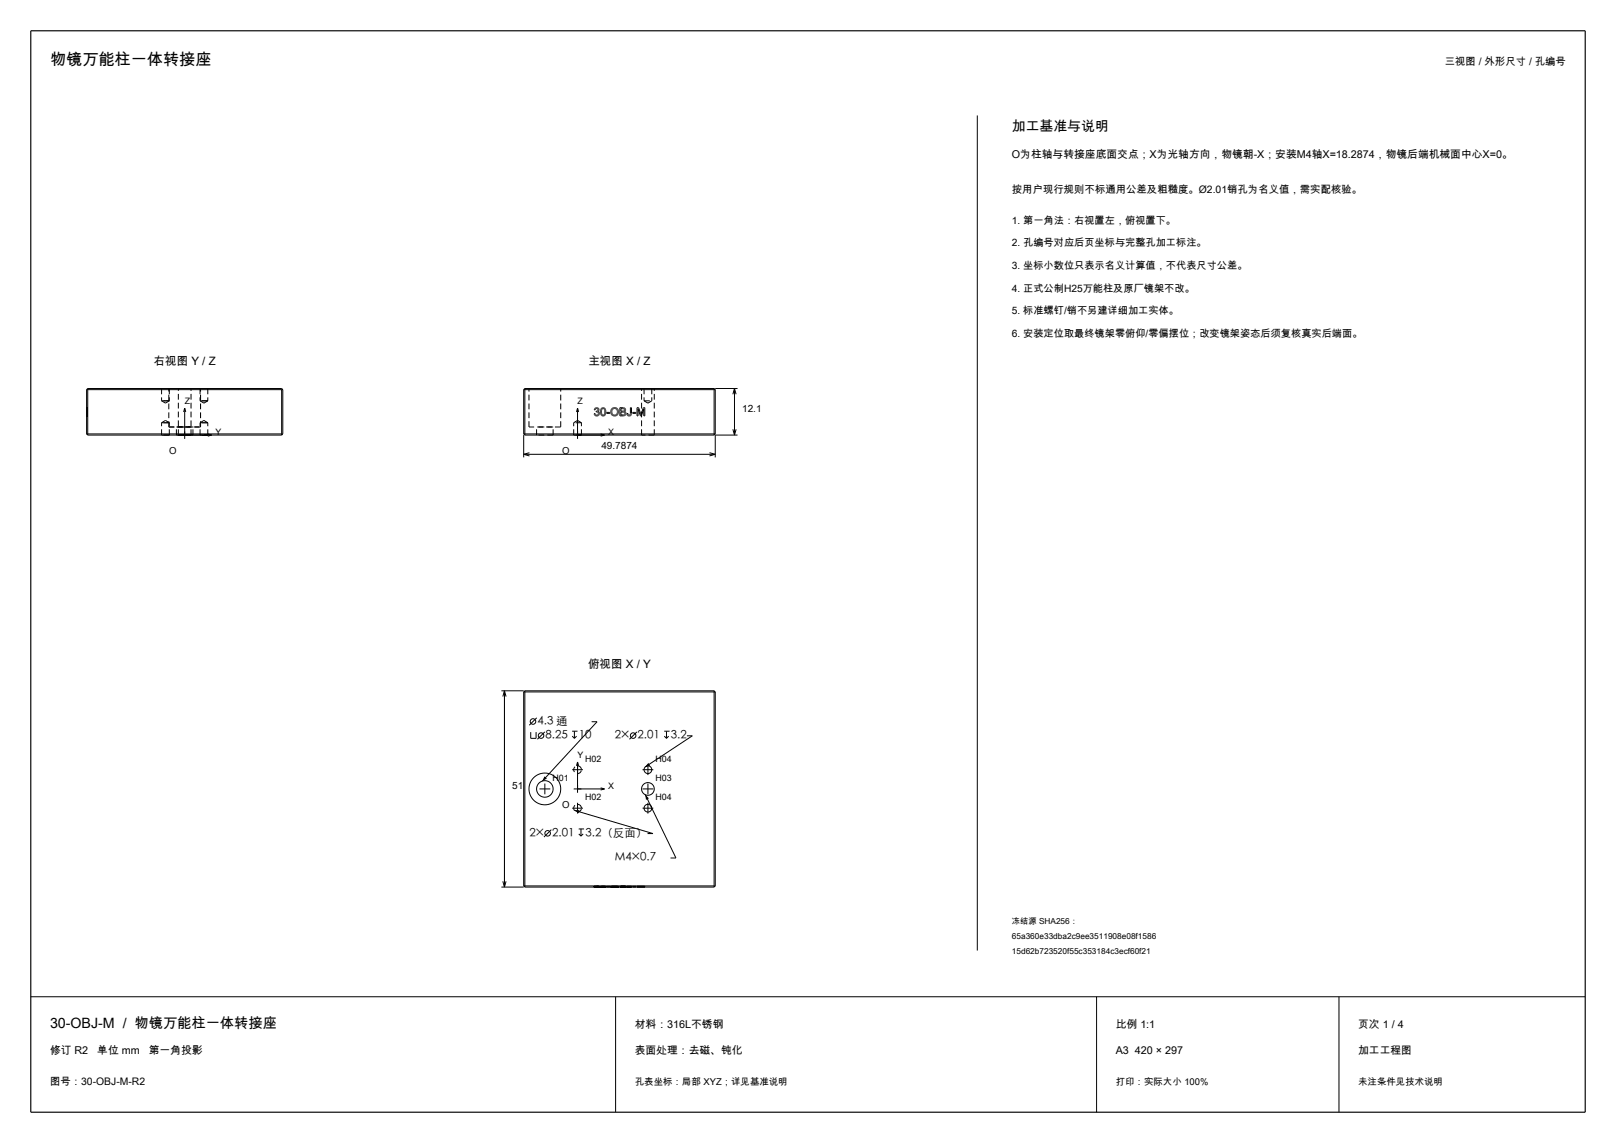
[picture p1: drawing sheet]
<svg xmlns="http://www.w3.org/2000/svg" width="420mm" height="297mm" viewBox="0 0 420 297" stroke-linecap="round" stroke-linejoin="round" font-family="sans-serif">
<path d="M8 8h404v281h-404z" fill="none" stroke="#000" stroke-width=".3"/>
<g fill="none" stroke="#000" stroke-width=".26">
<path d="M254 30v217M22.5 101.2h51M22.5 112.7h51M22.5 101.2v11.5M22.5 112.7l.3 .3M22.8 113h50.4M22.8 100.9h50.4M22.8 100.9l-.3 .3M22.8 100.9v12.1M48 106.1v8M48 106.1l-.3 1M48 106.1l.3 1"/>
<path d="M54 112.8l1 .2-1 .3M73.2 100.9v12.1M73.2 100.9l.3 .3M73.5 101.2v11.5M73.5 112.7l-.3 .3M136.1 101.2v11.5M136.1 113v5.9M136.1 101.2h49.8M136.1 112.7h49.8M136.1 112.7l.3 .3M136.1 118.1h49.8M136.1 118.1l1.5 .4"/>
<path d="M136.4 100.9v12.1M136.4 100.9l-.3 .3M136.4 113h49.2M136.4 100.9h49.2M137.6 117.6l-1.5 .5M150.1 106.1v8M150.1 106.1l-.3 1M150.1 106.1l.3 1M154.4 107.5l.3 .1M154.4 107.5v.1M154.4 107.6h.1M154.4 107.6v.1"/>
<path d="M154.4 107.7h.1M154.5 107.7v.1M154.5 106.3l-.1 .2h.3M154.5 107.8h.1M154.5 106.3h.1M154.5 106.2v.1M154.5 107.8l.1 .1M154.5 106.2h.1M154.6 107.9h.1M154.6 106.2h.1M154.6 106.1v.1M154.6 107.9v.1"/>
<path d="M154.6 108h.1M154.7 106.1h-.1M154.7 106.1h.1M154.7 108h.1M154.7 107.6h.1M154.7 106.5h.1M154.7 107.6l.1 .1M154.7 106h.1M154.8 106.3l-.1 .2M154.8 106h-.1M154.8 107.7v.1M154.8 106.3h.1"/>
<path d="M154.8 106h.1M154.8 107.8h.1M154.8 108v.1M154.8 106.2v.1M154.9 107.8h.1M154.9 108.1h.1M154.9 106h-.1M154.9 106.2h.1M154.9 107.8v.1M154.9 105.9h.1M154.9 107.9h.1M155 108.1h.1"/>
<path d="M155 106.2h-.1M155 107.9h.1M155 106.8l-.1 .3 .2-.1M155 106.1v.1M155 106.8h.1M155 106.1h.1M155.1 108.1h.1M155.1 105.9h.1M155.1 105.9h-.2M155.1 106.8h-.1M155.1 106.1h-.1M155.1 106.1h.1"/>
<path d="M155.1 107h.1M155.1 106.8h.1M155.1 105.9l.2 .1M155.1 107.9h.1M155.2 106.1v.1M155.2 107.9h-.1M155.2 106.2h.1M155.2 107h.1M155.2 108.1h-.1M155.2 108.1h.1M155.2 107l.1 .1M155.3 106.2h.1"/>
<path d="M155.3 107.9h-.1M155.3 106.8h-.2M155.3 108.1h-.1M155.3 107.1h.1M155.3 107.8v.1M155.3 108.1h.1M155.3 106.7h.1M155.3 106h.1M155.3 107.8h.1M155.3 106.2l.1 .1M155.4 106.3h.1M155.4 106h.1"/>
<path d="M155.4 107.8h-.1M155.4 108.1h-.1M155.4 106.7h.1M155.4 106.6v.1M155.4 107.8h.1M155.4 108v.1M155.4 106.9l.1 .1M155.4 106.3v.1M155.4 107.1v.1M155.4 106.6h.1M155.4 106.4h.1M155.4 106.5v.1"/>
<path d="M155.4 106.4v.1M155.4 107.7v.1M155.4 106.5h.1M155.4 108h.1M155.4 107.2h.1M155.4 106.9h.1M155.5 107.7h-.1M155.5 107.2h.1M155.5 108h-.1M155.5 106v.1M155.5 106.9h-.1M155.5 107.7h.1"/>
<path d="M155.5 107.2v.2M155.5 108h.1M155.5 107.6v.1M155.5 106.1h.1M155.5 106.9h.1M155.5 107.6h.1M155.5 107.5v.1M155.5 107.4v.1M155.5 106.8v.1M155.5 107h.1M155.6 106.1v.1M155.6 106.8h-.1"/>
<path d="M155.6 107h.1M155.6 107.9l-.1 .1M155.6 106.8h.1M155.6 106.2h.1M155.6 106.2l.1 .1M155.6 107l.1 .1M155.6 107.9h.1M155.7 106.3h.1M155.7 107.8l-.1 .1M155.7 106.6l-.1 .1M155.7 107.1h.1M155.7 106.3v.1"/>
<path d="M155.7 106.6h.1M155.7 106.4h.1M155.7 107.8h.1M155.7 106.5v.1M155.7 106.4v.1M155.7 106.5h.1M155.7 107.1v.1M155.7 107.7v.1M155.7 107.7h.1M155.7 107.2h.1M155.8 107.7h-.1M155.8 107.7h.1"/>
<path d="M155.8 107.2v.1M155.8 107.6h.1M155.8 107.3v.1M155.8 107.5v.1M155.8 107.5h.1M155.8 107.4h.1M155.8 107.4v.1M156.1 112.8l1 .2-1 .3M156.1 107.6l.1 .1M156.2 107.7v.1M156.2 107.8h.1M156.2 107.8l.1 .1"/>
<path d="M156.3 107.9h.1M156.3 106.1l-.2 .7v.8M156.3 107.9v.1M156.3 106.1h.1M156.3 107.3v.1M156.3 108h.1M156.3 106.7v.6M156.3 107.4l.1 .2M156.3 106.7h.1M156.4 106.6l-.1 .1M156.4 108h.1M156.4 106.1h-.1"/>
<path d="M156.4 106.5v.1M156.4 107.6h.1M156.4 106.5h.1M156.4 106.4v.1M156.4 106v.1M156.4 107.6v.1M156.4 107.7h.1M156.4 106.3v.1M156.5 108h.1M156.5 107.7v.1M156.5 106.3h-.1M156.5 108v.1"/>
<path d="M156.5 107.8h.1M156.5 106.3h.1M156.5 106h-.1M156.5 106.2v.1M156.5 108.1h.1M156.5 106h.1M156.6 107.8h.1M156.6 106.2h.1M156.6 108.1h.1M156.6 107.8v.1M156.6 107.9h.1M156.7 107.9h.1"/>
<path d="M156.7 108.1h.1M156.7 106.1v.1M156.7 106.1h.1M156.8 106.1h.1M156.8 105.9h.1M156.8 105.9l-.3 .1M156.8 106.1v.1M156.8 107.9h.1M156.8 108.1h.1M156.8 106.2h.1M156.9 105.9l.1 .1M156.9 106.2h.1"/>
<path d="M156.9 107.9h.1M156.9 107.8h.1M157 106h.1M157 106.2h.1M157 107.8h-.1M157 106.3h.1M157 107.8h.1M157 108l-.2 .1M157.1 106h.1M157.1 106.3v.1M157.1 107.7l-.1 .1M157.1 108h-.1"/>
<path d="M157.1 106.4h.1M157.1 107.7h.1M157.1 107.6v.1M157.1 108h.1M157.1 106.4v.1M157.1 107.6h.1M157.1 106l.1 .1M157.1 106.5l.1 .2M157.2 106.7h.1M157.2 107.4l-.1 .2M157.2 106.7v.6M157.2 107.3v.1"/>
<path d="M157.2 106.1h.1M157.2 106.1v.1M157.2 106.2h.1M157.3 106.2h.1M157.3 107.8l-.2 .2M157.3 106.2v.1M157.3 107.8h.1M157.3 106.3h.1M157.3 106.3l.1 .1M157.4 106.4v.1M157.4 106.5h.1M157.4 106.5l-.1 1.3"/>
<path d="M157.7 107.2h.8v.2h-.8zM158.7 106.7l.2 1M158.8 106.7h-.1M158.8 106.5v.2M158.9 106.4l-.1 .1M158.9 106.3v.1M158.9 107.7h.1M158.9 106.3h.1M159 107.7v.1M159 107.8h.1M159 107.1v.1M159 106.9v.2"/>
<path d="M159 107.2v.1M159 106.9h.1M159 107.3h.1M159 107.8l.1 .1M159 107.3l.1 .1M159 106.7v.2M159.1 106.7h-.1M159.1 107.4h.1M159.1 107.9l.1 .1M159.1 107.4v.1M159.1 107.5h.1M159.1 106.5v.2"/>
<path d="M159.1 106.5h.1M159.1 107.5l.1 .1M159.2 106.1l-.3 .2M159.2 107.6h.1M159.2 107.6v.1M159.2 106v.1M159.2 108h.1M159.2 107.7h.1M159.3 106.3l-.2 .2M159.3 108h.1M159.3 107.7h.1M159.3 106.3h.1"/>
<path d="M159.3 107.7l.1 .1M159.4 108h.1M159.4 106.2l-.1 .1M159.4 108v.1M159.4 106.2h.1M159.4 107.8h.1M159.4 108.1h.1M159.4 105.9l-.2 .1M159.5 107.8h.1M159.5 108.1h.1M159.5 105.9h-.1M159.5 106.2h-.1"/>
<path d="M159.5 106.2h.1M159.6 107.8h.1M159.6 106.2h-.1M159.6 107.8v.1M159.6 106.2h.1M159.6 107.9h.1M159.6 106.1v.1M159.7 107.9h.1M159.7 106.1h-.1M159.7 105.9h-.2M159.7 106.1h.1M159.7 105.9l.6 .1"/>
<path d="M159.7 105.9h.1M159.7 106.1l.2 .1M159.8 107.9h-.1M159.9 107.9h-.1M159.9 107.8v.1M159.9 107.8h.1M159.9 106.2h.1M160 106.2h.1M160 107.8h-.1M160.1 107.8h-.1M160.1 106.2h.1M160.1 106.2l.3 .4"/>
<path d="M160.1 107.7v.1M160.2 107.7h-.1M160.2 107.7h.1M160.3 107.6l-.1 .1M160.3 106v.1M160.3 108l-.8 .1M160.3 107.6h.1M160.3 106.1h.1M160.3 107.9v.1M160.3 107.5v.1M160.3 107.9h.1M160.3 107.5h.1"/>
<path d="M160.4 106.1h.1M160.4 107.9h-.1M160.4 107.5h-.1M160.4 107.4v.1M160.4 107.9h.1M160.4 106.6h.1M160.4 107.4h.1M160.4 106.6l.1 .5M160.4 107.3v.1M160.4 106.2h.1M160.4 107.2v.1M160.5 107.2h-.1"/>
<path d="M160.5 106.2h.1M160.5 107.1v.1M160.5 107.1h.1M160.5 107.8h-.1M160.5 107.8h.1M160.5 106.2v.1M160.5 106.3h.1M160.5 107.7v.1M160.6 107.7h-.1M160.6 106.3l.2 .6-.2 .7M160.6 107.6v.1M160.6 107.6h.1"/>
<path d="M162 107.1h-.6v.7h.6M162 107.1h.1M162.1 107.8h-.1M162.1 107.1h.1M162.1 106.2h-.7v.6h.7M162.1 106.2h.1M162.1 106.8h.1M162.1 108v.1M162.2 107.8h-.1M162.2 106.2h.1M162.2 106.8h-.1M162.2 107.8h.1"/>
<path d="M162.2 106.2v.1M162.2 106.8h.1M162.2 106l-1.1-.1v2.2h1M162.2 106h.1M162.2 107.1h.1M162.2 108h-.1M162.2 106.7v.1M162.2 106.3h.1M162.2 106.7h.1M162.3 106h.1M162.3 108h-.1M162.3 106.7h-.1"/>
<path d="M162.3 107.2h.1M162.3 106.3h.1M162.3 106.7h.1M162.3 107.7l-.1 .1M162.3 106.3v.1M162.3 108h.1M162.3 106.6v.1M162.3 106.4h.1M162.3 107.7h.1M162.3 106.6h.1M162.3 106.4v.1M162.3 106.5h.1"/>
<path d="M162.3 106.5v.1M162.3 107.2l.1 .1M162.3 106.9h.1M162.4 107.7h-.1M162.4 106.9v.1M162.4 108h-.1M162.4 106v.1M162.4 107.6v.1M162.4 107.3h.1M162.4 107.6h.1M162.4 106.9h-.1M162.4 108h.1"/>
<path d="M162.4 106.1h.1M162.4 107h.1M162.4 107.3v.1M162.4 107.5v.1M162.4 107.5h.1M162.4 107.4h.1M162.4 107.4v.1M162.4 106.8v.1M162.5 106.1h.1M162.5 106.8h-.1M162.5 107.9l-.1 .1M162.5 107h.1"/>
<path d="M162.5 107.9h.1M162.5 106.2h.1M162.5 106.8h.1M162.5 107v.1M162.5 106.2l.1 .1M162.5 106.7v.1M162.5 107.1h.1M162.5 106.7h.1M162.6 107.9h-.1M162.6 106.3h.1M162.6 106.7h-.1M162.6 107.8v.1"/>
<path d="M162.6 106.6v.1M162.6 107.1h.1M162.6 106.3v.1M162.6 106.6h.1M162.6 106.4h.1M162.6 106.4v.1M162.6 106.5v.1M162.6 107.1v.1M162.6 106.5h.1M162.6 107.2l.1 .1M162.6 107.8h.1M162.6 107.7v.1"/>
<path d="M162.7 107.6l-.1 .1M162.7 107.6h.1M162.7 107.3v.1M162.7 107.4h.1M162.7 107.5v.1M162.7 107.5h.1M162.7 107.4v.1M163 107.5v.1M163 107.5l.2-.1v.2M163 107.5h.1M163 107.6h.1M163 107.6v.1"/>
<path d="M163 107.7h.1M163 107.7v.1M163 107.8h.1M163 107.8v.1M163 107.9h.1M163.1 107.9h.1M163.1 107.9v.1M163.1 108h.1M163.2 108h.1M163.2 107.6h.1M163.2 107.6l.1 .1M163.2 108l.1 .1"/>
<path d="M163.3 108.1h.1M163.3 107.7v.1M163.3 107.8h.1M163.4 108.1h.1M163.4 107.8h.1M163.5 107.8h.1M163.5 108.1h.1M163.6 108.1h-.1M163.6 107.8h-.1M163.6 107.8h.1M163.7 107.8h-.1M163.7 107.8h.1"/>
<path d="M163.8 107.8h-.1M163.8 107.7v.1M163.8 108.1h-.2M163.8 107.7h.1M163.8 108v.1M163.8 107.6v.1M163.8 107.6h.1M164 107.9l-.2 .1M164 107.9h.1M164.1 107.8l-.1 .1M164.1 107.7v.1M164.1 107.6v.1"/>
<path d="M164.1 107.6h.1M164.1 107.6v-1.7h-.3v1.7M164.4 107.2h.8v.2h-.8zM165.6 105.9h.4l.6 1.9 .6-1.9h.4v2.2h-.3v-1.8l-.6 1.8h-.3l-.6-1.8v1.8h-.2zM184.4 117.6l1.5 .5M185.6 100.9v12.1M185.6 100.9l.3 .3M185.9 100.9h5.8M185.9 101.2v11.5M185.9 112.7l-.3 .3M185.9 118.1l-1.5 .4M190.5 111.6l.4 1.4"/>
<path d="M190.9 100.9v12.1M190.9 100.9l-.4 1.6M190.9 100.9l.4 1.6M191.3 111.6l-.4 1.4M191.7 113h-5.8v5.9M130.3 179.5h5.8M131.1 179.5v51M131.1 179.5l-.4 1.5M131.1 179.5l.4 1.5M136.1 179.8v50.4M136.1 179.8h49.8M136.4 179.5v51"/>
<path d="M136.4 179.5l-.3 .3M136.4 179.5h49.2M185.6 179.5v51M185.6 179.5l.3 .3M185.9 179.8v50.4M137.9 190.2v1.7h1.4v-1.7M139.5 186.5l-1.9 1.9M141.6 190.2l-1.9 1.9M148.7 190h1.4M148.7 191.3l.6 .6M149.3 190v1.9M149.9 191.3l-.6 .6"/>
<path d="M150.1 198v8M150.1 198l-.3 1M150.1 198l.3 1M153.8 187.5h1.4l-14.2 15.4M165.5 190.2l-1.9 1.9M168.4 198.6v2.8M172.6 190h1.4M172.7 191.3l.5 .6M173.2 190v1.9M173.8 191.3l-.6 .6M178.5 191.2h1.4l-12.2 8.1M140.2 205h2.8"/>
<path d="M141.6 203.6v2.8M143.3 215.6l-1.9 1.9M148.7 210h2.8M148.7 200h2.8M149.1 205h8M149.3 210.6l20.4 6h-1.4M150.1 208.6v2.8M150.4 215.4h1.4M150.4 216.7l.6 .6M151 215.4v1.9M151.6 216.7l-.6 .6M156.1 204.7l1 .3"/>
<path d="M157.1 205l-1 .3M167 205h2.8M167 210h2.8M167 200h2.8M167.7 206.5l8 16.4h-1.4M168.4 203.6v2.8M168.4 208.6v2.8M130.3 230.5h5.8M130.7 229l.4 1.5M131.5 229l-.4 1.5M136.1 230.2l.3 .3M136.1 230.2h49.8"/>
<path d="M136.4 230.5h49.2M185.9 230.2l-.3 .3M8 259h404M160 259v30M285 259v30M348 259v30"/>
<circle cx="138.5" cy="187.5" r=".72"/>
<circle cx="140.6" cy="191.1" r=".72"/>
<circle cx="164.6" cy="191.1" r=".72"/>
<circle cx="141.6" cy="205" r="2.15"/>
<circle cx="141.6" cy="205" r="4.1"/>
<circle cx="142.3" cy="216.5" r=".72"/>
<circle cx="168.4" cy="210" r="1"/>
<circle cx="168.4" cy="200" r="1"/>
<circle cx="168.4" cy="205" r="1.65"/>
</g>
<g fill="none" stroke="#000" stroke-width=".26" stroke-dasharray="1.5 .8" stroke-linecap="butt">
<path d="M22.5 107.6v-.1M22.5 107.7v-.1M22.5 107.8v-.1M22.5 107.9v-.1M22.5 108v-.1M22.5 108.1v-.1M22.5 108v.1M22.5 107.9v.1M22.5 107.8v.1M22.5 107.7v.1M22.5 107.6v.1M22.5 107.5v.1"/>
<path d="M22.5 107.4v.1M22.5 107.3v.1M22.5 107.2v.1M22.5 107.1v.1M22.5 107v.1M22.5 106.9v.1M22.5 106.8v.1M22.5 106.7v.1M22.5 106.6v.1M22.5 106.5v.1M22.5 106.4v.1M22.5 106.3v.1"/>
<path d="M22.5 106.2v.1M22.5 106.1v.1M22.5 106v.1M22.5 105.9v.1M22.5 106v-.1M22.5 106.1v-.1M22.5 106.2v-.1M22.5 106.3v-.1M22.5 106.4v-.1M22.5 106.5v-.1M22.5 106.6v-.1M22.5 106.7v-.1"/>
<path d="M22.5 106.8v-.1M22.5 107.1v-.3M22.5 107.1v-.1M22.5 107.2v-.1M22.5 107.3v-.1M22.5 107.4v-.1M22.5 107.5v-.1M22.5 106.9v-.1M22.5 107v-.1M22.5 107.2v.2M22.5 105.9v1.5M22.5 107.4v-1.5"/>
<path d="M22.5 108.1v-2.2M22.5 106.3v1.8M22.5 107.6v-.2M22.5 107.8v-.2M22.5 107.6v.2M22.5 107.4v.2M22.5 107.5h.2M22.5 107.6h.2M22.5 107.7h.2M22.5 107.8h.2M22.5 107.9h.2M22.5 108h.2"/>
<path d="M22.5 108.1h.2M22.5 107.4h.2M22.5 107.3h.2M22.5 107.2h.2M22.5 107.1h.2M22.5 107h.2M22.5 106.8h.2M22.5 106.7h.2M22.5 106.6h.2M22.5 106.5h.2M22.5 106.4h.2M22.5 106.9h.2"/>
<path d="M22.5 106.3h.2M22.5 106.2h.2M22.5 106.1h.2M22.5 106h.2M22.5 105.9h.2M22.5 107.1v.2M22.5 107.3v-.2M22.5 106.2v.6M22.5 107.1v.7M22.7 107.5v.1M22.7 107.6v-.1M22.7 107.7v-.1"/>
<path d="M22.7 107.6v.1M22.7 107.8v-.1M22.7 107.7v.1M22.7 107.9v-.1M22.7 107.8v.1M22.7 107.9v.1M22.7 108v.1M22.7 107.4v.1M22.7 107.3v.1M22.7 107.2v.1M22.7 107.1v.1M22.7 108.1v-.1"/>
<path d="M22.7 107v.1M22.7 108v-.1M22.7 107.1v-.1M22.7 106.8v.3M22.7 106.7v.1M22.7 107.5v-.1M22.7 107.4v-.1M22.7 107.3v-.1M22.7 106.6v.1M22.7 107.2v-.1M22.7 106.5v.1M22.7 106.4v.1"/>
<path d="M22.7 107v-.1M22.7 106.3v.1M22.7 106.2v.1M22.7 106.9v-.1M22.7 106.8v-.1M22.7 106.1v.1M22.7 106.7v-.1M22.7 106.6v-.1M22.7 106.2v-.1M22.7 106.5v-.1M22.7 106.4v-.1M22.7 106.3v-.1"/>
<path d="M22.7 106.1v-.1M22.7 106v-.1M22.7 106v.1M22.7 105.9v.1M22.7 106.8v.1M22.7 106.9v.1M22.7 107.4v-.2M22.7 105.9v1.5M22.7 107.4v-1.5M22.7 105.9v2.2M22.7 107.6v-.2M22.7 107.8v-.2"/>
<path d="M22.7 107.6v.2M22.7 107.4v.2M22.7 106.3v1.8M22.7 107.3v-.2M22.7 107.1v.2M22.7 106.8v-.6M22.7 107.8v-.7M42 113h1M42 100.9h1M42 109.9h1M42 104.2h1M42 113v-3.1"/>
<path d="M42 100.9v3.3M43 113h1M43 100.9h1M43 109.9h1M43 104.2h1M43 109.2l-1 .7M43 109.2l1 .7M43 104.8l1-.6M43 104.8l-1-.6M43.9 100.9h4.1M43.9 111h4.1M43.9 111v-10.1"/>
<path d="M44 113h-2M44 100.9h-2M44 109.9h-2M44 104.2h-2M44 113v-3.1M44 100.9v3.3M45.9 113h2.1M45.9 111h2.1M45.9 113v-2M46.3 113h1.7M46.3 100.9h1.7M46.3 113v-12.1"/>
<path d="M48 113h2.2M48 113h1.7M48 100.9h4.1M48 100.9h1.7M48 111h2.2M48 111h4.1M49.7 113h-3.4M49.7 100.9h-3.4M49.7 113v-12.1M50.2 113h-4.3M50.2 111h-4.3M50.2 113v-2"/>
<path d="M52 113h1M52 100.9h1M52 109.9h1M52 104.2h1M52 113v-3.1M52 100.9v3.3M52.1 100.9h-8.2M52.1 111h-8.2M52.1 111v-10.1M53 113h1M53 100.9h1M53 109.9h1"/>
<path d="M53 104.2h1M53 109.2l-1 .7M53 109.2l1 .7M53 104.8l1-.6M53 104.8l-1-.6M54 113h-2M54 100.9h-2M54 109.9h-2M54 104.2h-2M54 113v-3.1M54 100.9v3.3M137.5 111v-10.1"/>
<path d="M139.5 113v-2M143.8 113h-4.3M143.8 111h-4.3M143.8 113v-2M145.7 100.9h-8.2M145.7 111v-10.1M145.7 111h-8.2M149.1 113v-3.1M150.1 109.2l-1 .7M151.1 113h-2M151.1 113v-3.1M151.1 109.9h-2"/>
<path d="M151.1 109.9l-1-.7M166.7 113v-12.1M167.4 100.9h2M167.4 100.9v3.3M167.4 104.2h2M167.4 104.2l1 .6M168.4 104.8l1-.6M169.4 100.9v3.3M170 113h-3.3M170 100.9h-3.3M170 113v-12.1M151.1 210a1.01 1.01 0 0 0-1.4-.9 1.01 1.01 0 0 0-.2 1.7 1.01 1.01 0 0 0 1.6-.6v-.2"/>
<path d="M151.1 200a1.01 1.01 0 0 0-1.4-.9 1.01 1.01 0 0 0-.2 1.7 1.01 1.01 0 0 0 1.6-.6v-.2M154.4 230.5h.3M154.4 230.5v-.2M154.4 230.5h.1M154.4 230.3h.3M154.4 230.3h.1M154.5 230.5v-.2M154.5 230.3h-.1M154.5 230.5h-.1M154.5 230.3h.1M154.5 230.5h.1M154.6 230.5h-.1"/>
<path d="M154.6 230.5v-.2M154.6 230.3h-.1M154.6 230.5h.1M154.6 230.3h.1M154.7 230.5v-.2M154.7 230.3h-.1M154.7 230.5h-.1M154.7 230.3h-.3M154.7 230.5h-.3M154.7 230.5h.1M154.7 230.3h.1M154.8 230.5v-.2"/>
<path d="M154.8 230.3h-.1M154.8 230.5h-.1M154.8 230.5h.1M154.8 230.3h.1M154.9 230.5v-.2M154.9 230.3h-.1M154.9 230.5h-.1M154.9 230.3h.1M154.9 230.5h.1M155 230.5h-.1M155 230.5v-.2M155 230.3h-.1"/>
<path d="M155 230.5h.1M155 230.3h.1M155.1 230.5v-.2M155.1 230.3h-.1M155.1 230.5h-.1M155.1 230.3h.1M155.1 230.5h.1M155.2 230.5h-.1M155.2 230.5v-.2M155.2 230.3h-.1M155.2 230.5h.1M155.2 230.3h.1"/>
<path d="M155.3 230.5h-.1M155.3 230.5v-.2M155.3 230.3h-.1M155.3 230.5h.1M155.3 230.3h.1M155.4 230.5v-.2M155.4 230.3h-.1M155.4 230.5h-.1M155.4 230.5h.1M155.4 230.3h.1M155.5 230.5v-.2M155.5 230.3h-.1"/>
<path d="M155.5 230.5h-.1M155.5 230.5h.1M155.5 230.3h.1M155.6 230.5v-.2M155.6 230.3h-.1M155.6 230.5h-.1M155.6 230.5h.1M155.6 230.3h.1M155.7 230.5v-.2M155.7 230.3h-.1M155.7 230.5h-.1M155.7 230.3h.1"/>
<path d="M155.7 230.5h.1M155.8 230.5h-.1M155.8 230.5v-.2M155.8 230.3h-.1M156.1 230.5v-.2M156.1 230.5h.1M156.1 230.3h.1M156.2 230.5v-.2M156.2 230.3h-.1M156.2 230.5h-.1M156.2 230.5h.1M156.2 230.3h.1"/>
<path d="M156.3 230.5v-.2M156.3 230.3h-.1M156.3 230.5h-.1M156.3 230.5h.1M156.3 230.3h.1M156.4 230.3h-.1M156.4 230.5v-.2M156.4 230.5h-.1M156.4 230.5h.1M156.4 230.3h.1M156.5 230.5h-.1M156.5 230.5v-.2"/>
<path d="M156.5 230.3h-.1M156.5 230.5h.1M156.5 230.3h.1M156.6 230.3h-.1M156.6 230.5v-.2M156.6 230.5h-.1M156.6 230.5h.1M156.6 230.3h.1M156.7 230.5h-.1M156.7 230.5v-.2M156.7 230.3h-.1M156.7 230.5h.1"/>
<path d="M156.7 230.3h.1M156.8 230.5h-.1M156.8 230.5v-.2M156.8 230.3h-.1M156.8 230.3h.1M156.8 230.5h.1M156.9 230.5h-.1M156.9 230.5v-.2M156.9 230.3h-.1M156.9 230.5h.1M156.9 230.3h.1M157 230.5v-.2"/>
<path d="M157 230.3h-.1M157 230.5h-.1M157 230.3h.1M157 230.5h.1M157.1 230.5v-.2M157.1 230.3h-.1M157.1 230.5h-.1M157.1 230.3h.1M157.1 230.5h.1M157.2 230.5h-.1M157.2 230.5v-.2M157.2 230.3h-.1"/>
<path d="M157.2 230.3h.1M157.2 230.5h.1M157.3 230.5v-.2M157.3 230.3h-.1M157.3 230.5h-.1M157.3 230.3h.1M157.3 230.5h.1M157.4 230.5h-.1M157.4 230.5v-.2M157.4 230.3h-.1M157.7 230.5v-.2M157.7 230.3h.8"/>
<path d="M158.5 230.5h-.8M158.5 230.5v-.2M158.7 230.5v-.2M158.7 230.3h.1M158.7 230.5h.1M158.8 230.5h-.1M158.8 230.5v-.2M158.8 230.3h-.1M158.8 230.5h.1M158.8 230.3h.1M158.9 230.5v-.2M158.9 230.3h-.1"/>
<path d="M158.9 230.5h-.1M158.9 230.3h.1M158.9 230.5h.1M159 230.5h-.1M159 230.5v-.2M159 230.3h-.1M159 230.3h.1M159 230.5h.1M159.1 230.3h-.1M159.1 230.5v-.2M159.1 230.5h-.1M159.1 230.5h.1"/>
<path d="M159.1 230.3h.1M159.2 230.5h-.1M159.2 230.5v-.2M159.2 230.3h-.1M159.2 230.3h.1M159.2 230.5h.1M159.3 230.5h-.1M159.3 230.5v-.2M159.3 230.3h-.1M159.3 230.3h.1M159.3 230.5h.1M159.4 230.5h-.1"/>
<path d="M159.4 230.5v-.2M159.4 230.3h-.1M159.4 230.5h.1M159.4 230.3h.1M159.5 230.3h-.1M159.5 230.5v-.2M159.5 230.5h-.1M159.5 230.5h.1M159.5 230.3h.1M159.6 230.3h-.1M159.6 230.5v-.2M159.6 230.5h-.1"/>
<path d="M159.6 230.3h.1M159.6 230.5h.1M159.7 230.3h-.1M159.7 230.5v-.2M159.7 230.5h-.1M159.7 230.5h.1M159.7 230.3h.1M159.8 230.3h-.1M159.8 230.5v-.2M159.8 230.5h-.1M159.8 230.3h.1M159.8 230.5h.1"/>
<path d="M159.9 230.3h-.1M159.9 230.5v-.2M159.9 230.5h-.1M159.9 230.5h.1M159.9 230.3h.1M160 230.5v-.2M160 230.3h-.1M160 230.5h-.1M160 230.3h.1M160 230.5h.1M160.1 230.3h-.1M160.1 230.5v-.2"/>
<path d="M160.1 230.5h-.1M160.1 230.3h.1M160.1 230.5h.1M160.2 230.5h-.1M160.2 230.5v-.2M160.2 230.3h-.1M160.2 230.3h.1M160.2 230.5h.1M160.3 230.5h-.1M160.3 230.5v-.2M160.3 230.3h-.1M160.3 230.5h.1"/>
<path d="M160.3 230.3h.1M160.4 230.5h-.1M160.4 230.5v-.2M160.4 230.3h-.1M160.4 230.5h.1M160.4 230.3h.1M160.5 230.3h-.1M160.5 230.5v-.2M160.5 230.5h-.1M160.5 230.3h.1M160.5 230.5h.1M160.6 230.5h-.1"/>
<path d="M160.6 230.5v-.2M160.6 230.3h-.1M160.6 230.3h.1M160.6 230.5h.1M160.7 230.5h-.1M160.7 230.5v-.2M160.7 230.3h-.1M160.7 230.3h.1M160.7 230.5h.1M160.8 230.5h-.1M160.8 230.5v-.2M160.8 230.3h-.1"/>
<path d="M161.1 230.5h.8M161.1 230.5v-.2M161.1 230.3h.8M161.4 230.3h.4M161.4 230.3h.5M161.4 230.5v-.2M161.4 230.5h.4M161.4 230.5h.5M161.8 230.3h.1M161.8 230.5h-.4M161.8 230.5v-.2M161.8 230.3h-.4"/>
<path d="M161.8 230.5h.1M161.9 230.3h.1M161.9 230.5h-.5M161.9 230.5v-.2M161.9 230.5h.1M161.9 230.3h-.8M161.9 230.5h-.8M161.9 230.3h-.5M161.9 230.5h-.1M161.9 230.3h-.1M162 230.5v-.2M162 230.3h-.1"/>
<path d="M162 230.5h-.1M162 230.5h.1M162 230.3h.1M162.1 230.5h-.1M162.1 230.5v-.2M162.1 230.3h-.1M162.1 230.5h.1M162.1 230.3h.1M162.2 230.3h-.1M162.2 230.5v-.2M162.2 230.5h-.1M162.2 230.5h.1"/>
<path d="M162.2 230.3h.1M162.3 230.5h-.1M162.3 230.5v-.2M162.3 230.3h-.1M162.3 230.5h.1M162.3 230.3h.1M162.4 230.3h-.1M162.4 230.5v-.2M162.4 230.5h-.1M162.4 230.5h.1M162.4 230.3h.1M162.5 230.5v-.2"/>
<path d="M162.5 230.3h-.1M162.5 230.5h-.1M162.5 230.3h.1M162.5 230.5h.1M162.6 230.5h-.1M162.6 230.5v-.2M162.6 230.3h-.1M162.6 230.5h.1M162.6 230.3h.1M162.7 230.5v-.2M162.7 230.3h-.1M162.7 230.5h-.1"/>
<path d="M163 230.5v-.2M163 230.5h.2M163 230.3h.1M163.1 230.5h-.1M163.1 230.5v-.2M163.1 230.3h.1M163.2 230.5h-.1M163.2 230.5v-.2M163.2 230.3h-.2M163.2 230.5h.1M163.2 230.3h.1M163.3 230.5v-.2"/>
<path d="M163.3 230.3h-.1M163.3 230.5h-.1M163.3 230.3h.1M163.3 230.5h.1M163.4 230.5h-.1M163.4 230.5v-.2M163.4 230.3h-.1M163.4 230.5h.1M163.4 230.3h.1M163.5 230.5v-.2M163.5 230.3h-.1M163.5 230.5h-.1"/>
<path d="M163.5 230.3h.1M163.5 230.5h.1M163.6 230.5h-.1M163.6 230.5v-.2M163.6 230.3h-.1M163.6 230.3h.1M163.6 230.5h.1M163.7 230.5h-.1M163.7 230.5v-.2M163.7 230.3h-.1M163.7 230.3h.1M163.7 230.5h.1"/>
<path d="M163.8 230.5v-.2M163.8 230.3h-.1M163.8 230.5h-.1M163.8 230.3h.1M163.8 230.5h.3M163.9 230.5h-.1M163.9 230.5v-.2M163.9 230.3h.1M164 230.5h-.1M164 230.5v-.2M164 230.3h.1M164.1 230.5h-.1"/>
<path d="M164.1 230.5v-.2M164.1 230.3h-.3M164.4 230.5v-.2M164.4 230.3h.8M165.2 230.5h-.8M165.2 230.5v-.2M165.6 230.5h.4M165.6 230.5v-.2M165.6 230.3h.2M165.8 230.5h-.2M165.8 230.5v-.2M165.8 230.3h.6"/>
<path d="M166 230.5h.5M166 230.5v-.2M166 230.3h-.4M166.4 230.5h-.6M166.4 230.5v-.2M166.4 230.3h.3M166.5 230.3h-.5M166.5 230.5h.1M166.5 230.5v-.2M166.6 230.5v-.2M166.6 230.3h-.1M166.6 230.5h.1"/>
<path d="M166.7 230.5h-.3M166.7 230.5v-.2M166.7 230.3h.6M166.7 230.5h.5M166.7 230.3h-.1M167.2 230.5h.4M167.2 230.5v-.2M167.2 230.3h-.5M167.3 230.5h-.6M167.3 230.5v-.2M167.3 230.3h.3M167.6 230.5h-.3"/>
<path d="M167.6 230.5v-.2M167.6 230.3h-.4"/>
</g>
<path d="M168.5 198.2l.5 .7-1.3 .4zM141.5 201.7l.6 .6-1.1 .6zM149.3 210.6l1.3-.1-.2 .8zM167.7 206.5l1 1-.8 .3z" fill="#000"/>
<text font-size="4.2" x="13" y="17">物镜万能柱一体转接座</text>
<text font-size="3.7" x="13" y="267">30-OBJ-M / 物镜万能柱一体转接座</text>
<text font-size="3.6" x="263" y="34">加工基准与说明</text>
<g font-size="3">
<text x="39.9" y="94.9">右视图 Y / Z</text>
<text x="152.9" y="94.9">主视图 X / Z</text>
<text x="152.8" y="173.5">俯视图 X / Y</text>
<text x="139.7" y="188.4">4.3 通</text>
<text x="141.8" y="192.1">8.25</text>
<text x="150.4" y="192.1">10</text>
<text x="159.8" y="192.1">2× 2.01</text>
<text x="174.4" y="192.1">3.2</text>
<text x="137.6" y="217.5">2× 2.01</text>
<text x="152.2" y="217.5">3.2（反面）</text>
<text x="159.8" y="223.8">M4×0.7</text>
</g>
<g font-size="2.8">
<text x="263" y="41">O为柱轴与转接座底面交点；X为光轴方向，物镜朝-X；安装M4轴X=18.2874，物镜后端机械面中心X=0。</text>
<text x="165" y="267">材料：316L不锈钢</text>
<text x="290" y="267">比例 1:1</text>
<text x="353" y="267">页次 1 / 4</text>
<text x="13" y="274">修订 R2</text>
<text x="25.3" y="274">单位 mm</text>
<text x="38.6" y="274">第一角投影</text>
<text x="165" y="274">表面处理：去磁、钝化</text>
<text x="290" y="274">A3 420 × 297</text>
<text x="353" y="274">加工工程图</text>
</g>
<g font-size="2.7">
<text x="375.5" y="17">三视图 / 外形尺寸 / 孔编号</text>
<text x="263" y="50.1">按用户现行规则不标通用公差及粗糙度。Ø2.01销孔为名义值，需实配核验。</text>
<text x="13" y="282">图号：30-OBJ-M-R2</text>
</g>
<g font-size="2.6">
<text x="263" y="58.1">1. 第一角法：右视置左，俯视置下。</text>
<text x="263" y="64">2. 孔编号对应后页坐标与完整孔加工标注。</text>
<text x="263" y="69.9">3. 坐标小数位只表示名义计算值，不代表尺寸公差。</text>
<text x="263" y="75.8">4. 正式公制H25万能柱及原厂镜架不改。</text>
<text x="263" y="81.7">5. 标准螺钉/销不另建详细加工实体。</text>
<text x="263" y="87.6">6. 安装定位取最终镜架零俯仰/零偏摆位；改变镜架姿态后须复核真实后端面。</text>
<text x="192.9" y="107">12.1</text>
<text x="156.3" y="116.7">49.7874</text>
<text x="133.1" y="205">51</text>
</g>
<g font-size="2.5">
<text x="44" y="118.1">O</text>
<text x="146.1" y="118.1">O</text>
<text x="146.1" y="210">O</text>
<text x="165" y="282">孔表坐标：局部 XYZ；详见基准说明</text>
<text x="290" y="282">打印：实际大小 100%</text>
<text x="353" y="282">未注条件见技术说明</text>
</g>
<g font-size="2.3">
<text x="48" y="105.1">Z</text>
<text x="150.1" y="105.1">Z</text>
<text x="56" y="113">Y</text>
<text x="158.1" y="113">X</text>
<text x="150.1" y="197">Y</text>
<text x="143.6" y="203">H01</text>
<text x="152.1" y="198">H02</text>
<text x="170.4" y="203">H03</text>
<text x="170.4" y="198">H04</text>
<text x="152.1" y="208">H02</text>
<text x="158.1" y="205">X</text>
<text x="170.4" y="208">H04</text>
</g>
<g font-size="2.1">
<text x="263" y="240">冻结源 SHA256：</text>
<text x="263" y="244">65a360e33dba2c9ee3511908e08f1586</text>
<text x="263" y="248">15d62b723520f55c353184c3ecf60f21</text>
</g>
</svg>
